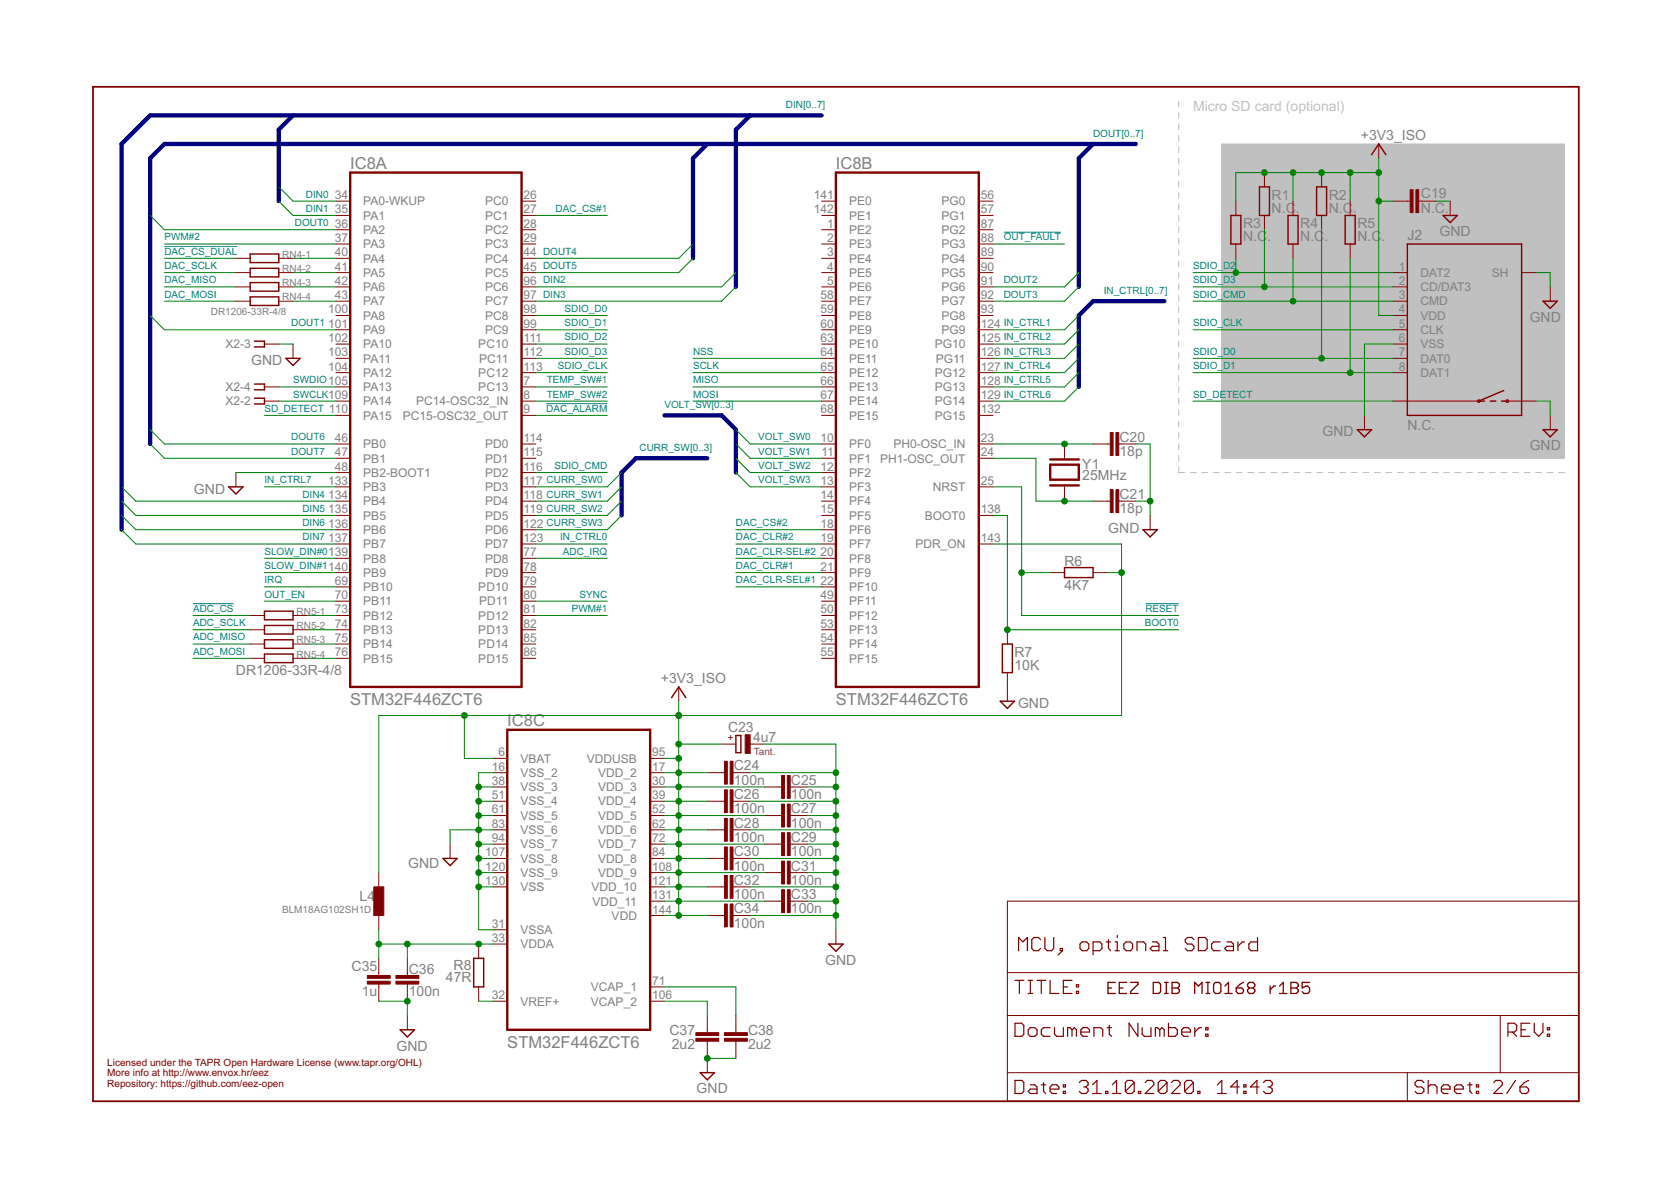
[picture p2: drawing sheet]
<svg xmlns="http://www.w3.org/2000/svg" width="297mm" height="210mm" viewBox="0 0 297 210" stroke-linecap="round" stroke-linejoin="round" font-family="sans-serif">
<g fill="none" stroke="#c0c0c0" stroke-width=".18">
<path d="M209.5 18v1M209.5 20v1M209.5 22v1.1M209.5 24.1v1M209.5 26.1v1M209.5 28.1v1.1M209.5 30.2v1M209.5 32.2v1M209.5 34.2v1M209.5 36.3v1M209.5 38.3v1M209.5 40.3v1"/>
<path d="M209.5 42.4v1M209.5 44.4v1M209.5 46.4v1M209.5 48.4v1.1M209.5 50.5v1M209.5 52.5v1M209.5 54.5v1.1M209.5 56.6v1M209.5 58.6v1M209.5 60.6v1.1M209.5 62.7v1M209.5 64.7v1"/>
<path d="M209.5 66.7v1.1M209.5 68.7v1.1M209.5 70.8v1M209.5 72.8v1.1M209.5 74.8v1.1M209.5 76.9v1M209.5 78.9v1M209.5 83v1h1.1M209.5 80.9v1.1M211.6 84h1M213.6 84h1.1M215.7 84h1"/>
<path d="M217.7 84h1.1M219.8 84h1M221.8 84h1.1M223.9 84h1M225.9 84h1M227.9 84h1.1M230 84h1.1M232.1 84h1M234.1 84h1M236.1 84h1.1M238.2 84h1M240.2 84h1.1"/>
<path d="M242.3 84h1M244.3 84h1.1M246.4 84h1M248.4 84h1.1M250.5 84h1M252.5 84h1.1M254.6 84h1M256.6 84h1M258.6 84h1.1M260.7 84h1M262.7 84h1.1M264.8 84h1"/>
<path d="M266.8 84h1.1M268.9 84h1M270.9 84h1.1M273 84h1M275 84h1.1M277.1 84h1"/>
</g>
<path d="M217.1 25.6h61v55.9h-61z" fill="#c0c0c0" stroke="#c0c0c0" stroke-width=".18"/>
<g fill="none" stroke="#800000" stroke-width=".21">
<path d="M180.4 174.2h1.6M181.1 169v-2.4l.7 .8 .8-.8v2.4M181.2 174.2v2.4M182.8 174.2h.8M182.8 176.6h.8M183.2 174.2v2.4M184.3 174.2h1.6M185 167l-.4-.4h-.8l-.4 .4v1.6l.4 .4h.8l.4-.4M185.1 174.2v2.4M185.7 166.6v2l.4 .4h.8l.4-.4v-2M186.7 174.2v2.4h1.5M188.5 168.6h.4v.4h-.4z"/>
<path d="M188.9 169l-.8 .7M189 175.4h.8M190.6 174.2h-1.6v2.4h1.6M191.3 176.2h.4v.4h-.4zM191.3 175h.4v.4h-.4zM192 167.8l.4-.4h.7l.4 .4v.8l-.4 .4h-.7l-.4-.4zM194.3 169h1.2l.4-.4v-.8l-.4-.4h-1.2v2.3M196.7 167.4h.7M197 167v1.6l.4 .4M198.2 169h.8M198.2 167.4h.4v1.6M198.6 166.2v.4"/>
<path d="M199.8 167.8l.4-.4h.7l.4 .4v.8l-.4 .4h-.7l-.4-.4zM202.1 169v-1.6h1.2l.4 .4v1.2M204.9 167.4h.7l.4 .4v1.2h-1.1l-.5-.4 .5-.4h1.1M206.8 166.6h.4v2.4M206.8 169h.8M212.2 167l-.3-.4h-.8l-.4 .4v.4l.4 .4h.8l.3 .4v.4l-.3 .4h-.8l-.4-.4M213 166.6h1.2l.4 .4v1.6l-.4 .4h-1.2zM216.9 167.4h-1.1l-.4 .4v.8l.4 .4h1.1M218.1 167.4h.8l.4 .4v1.2h-1.2l-.4-.4 .4-.4h1.2M220 167.4v1.6M221.2 167.4h-.4l-.8 .8M223.5 166.6v2.4h-1.1l-.4-.4v-.8l.4-.4h1.1"/>
<path d="M180.4 181.9h1.2l.4 .3v1.6l-.4 .4h-1.2zM180.4 192h1.2l.4 .4v1.6l-.4 .4h-1.2zM182.8 183l.4-.4h.7l.4 .4v.8l-.4 .4h-.7l-.4-.4zM183.2 192.8h.7l.4 .4v1.2h-1.1l-.4-.4 .4-.4h1.1M185.1 192.8h.8M185.5 192.4v1.6l.4 .4M186.7 193.6h1.5v-.4l-.4-.4h-.8l-.3 .4v.8l.3 .4h.8M186.7 182.6h-1.2l-.4 .4v.8l.4 .4h1.2M187.5 182.6v1.2l.3 .4h1.2v-1.6M189 194h.4v.4h-.4zM189 192.8h.4v.4h-.4zM190.6 183l-.4-.4h-.4v1.6"/>
<path d="M190.6 183l.4-.4 .3 .4v1.2M190.6 183v1.2M191.9 192.4l.4-.4h.7l.4 .4v.4l-.4 .4M192.1 183.4h1.6v-.4l-.4-.4h-.8l-.4 .4v.8l.4 .4h.8M192.6 193.2h.4M193 193.2l.4 .4v.4l-.4 .4h-.7l-.4-.4M194.2 194.4h1.5M194.2 192.8l.8-.8v2.4M194.5 184.2v-1.6h1.1l.4 .4v1.2M196.5 194h.4v.4h-.4zM196.8 182.6h.8M197.2 182.2v1.6l.4 .4"/>
<path d="M197.7 194.4h1.6M197.7 192.8l.8-.8v2.4M201.6 192.4v1.6l-.4 .4h-.8l-.4-.4M201.6 192.4l-.4-.4h-.8l-.4 .4v1.6M201.6 192.4l-1.6 1.6M202.3 181.9v2.3l-1.6-2.3v2.3M202.4 194h.4v.4h-.4zM203 182.6v1.2l.4 .4h1.2v-1.6M203.6 192.4l.3-.4h.8l.4 .4v.4l-1.5 1.6h1.5M206.2 183l-.4-.4h-.4v1.6M206.2 183v1.2M206.2 183l.3-.4 .4 .4v1.2"/>
<path d="M207.5 192.4v1.6l-.4 .4h-.8l-.4-.4M207.5 192.4l-.4-.4h-.8l-.4 .4v1.6M207.5 192.4l-1.6 1.6M207.7 181.9v2.3h1.2l.4-.4v-.8l-.4-.4h-1.2M208.2 192.4l.4-.4h.8l.4 .4v.4l-1.6 1.6h1.6M210.1 183.4h1.5v-.4l-.4-.4h-.8l-.3 .4v.8l.3 .4h.8M212.1 192.4v1.6l-.4 .4h-.7l-.4-.4M212.1 192.4l-.4-.4h-.7l-.4 .4v1.6M212.1 192.4l-1.5 1.6M212.4 182.6v1.6M212.9 194h.4v.4h-.4zM213.6 182.6h-.4l-.8 .8"/>
<path d="M214.3 183.8h.4v.4h-.4zM214.3 182.6h.4v.4h-.4zM216.4 194.4h1.6M216.4 192.8l.8-.8v2.4M220.3 193.2h-1.5l1.1-1.2v2.4M221.1 194h.4v.4h-.4zM221.1 192.8h.4v.4h-.4zM223.8 193.2h-1.5l1.1-1.2v2.4M224.6 192.4l.4-.4h.8l.4 .4v.4l-.4 .4M225.4 193.2h.4M225.8 193.2l.4 .4v.4l-.4 .4h-.8l-.4-.4M253.1 192.4l-.4-.4h-.8l-.4 .4v.4l.4 .4h.8l.4 .4v.4l-.4 .4h-.8l-.4-.4"/>
<path d="M253.9 193.2l.4-.4h.8l.3 .4v1.2M253.9 192v2.4M256.2 193.6h1.6v-.4l-.4-.4h-.8l-.4 .4v.8l.4 .4h.8M258.6 193.6h1.5v-.4l-.4-.4h-.7l-.4 .4v.8l.4 .4h.7M260.9 192.8h.8M261.3 192.4v1.6l.4 .4M262.4 194h.4v.4h-.4zM262.4 192.8h.4v.4h-.4zM265.5 192.4l.4-.4h.8l.4 .4v.4l-1.6 1.6h1.6M268.1 183.4h1.1l.4-.4v-.8l-.4-.3h-1.1v2.3M268.8 183.4l.8 .8M269.4 192l-1.6 2.4"/>
<path d="M270.2 193.2h1.2l.3 .4v.4l-.3 .4h-.8l-.4-.4zM270.4 183h.8M271.7 192l-.7 .4-.8 .8M271.9 181.9h-1.5v2.3h1.5M272.7 181.9v1.5l.8 .8 .8-.8v-1.5M275.1 183.8h.4v.4h-.4zM275.1 182.6h.4v.4h-.4z"/>
</g>
<path d="M16.5 15.4h264.1v180.3h-264.1z" fill="none" stroke="#800000" stroke-width=".32"/>
<g fill="none" stroke="#800000" stroke-width=".18">
<path d="M59.7 35.8h2.6M59.7 38.3h2.6M92.7 35.8h2.5M92.7 38.3h2.5M146 35.8h2.6M146 38.3h2.6M174 35.8h2.5M174 38.3h2.5M219.7 35.8v2.5M224.8 30.7v2.5M224.8 38.3v2.5M229.8 35.8v2.5"/>
<path d="M234.9 30.7v2.5M234.9 38.3v2.5M240 35.8v2.5M245.1 25.6v2.5M247.6 35.8h3.1M252.2 35.8h3M257.8 35.8v2.5M41.9 45.9h2.6M41.9 48.5h2.6M41.9 51h2.6M41.9 53.5h2.6M49.6 45.9h2.5"/>
<path d="M49.6 48.5h2.5M49.6 51h2.5M49.6 53.5h2.5M59.7 40.8h2.6M59.7 43.4h2.6M59.7 45.9h2.6M59.7 48.5h2.6M59.7 51h2.6M59.7 53.5h2.6M59.7 56.1h2.6M59.7 58.6h2.6M92.7 40.8h2.5"/>
<path d="M92.7 43.4h2.5M92.7 45.9h2.5M92.7 48.5h2.5M92.7 51h2.5M92.7 53.5h2.5M92.7 56.1h2.5M92.7 58.6h2.5M146 40.8h2.6M146 43.4h2.6M146 45.9h2.6M146 48.5h2.6M146 51h2.6"/>
<path d="M146 53.5h2.6M146 56.1h2.6M146 58.6h2.6M174 40.8h2.5M174 43.4h2.5M174 45.9h2.5M174 48.5h2.5M174 51h2.5M174 53.5h2.5M174 56.1h2.5M174 58.6h2.5M219.7 43.4v2.5"/>
<path d="M229.8 43.4v2.5M240 43.4v2.5M247.6 48.5h2.6M247.6 51h2.6M247.6 53.5h2.6M247.6 56.1h2.6M247.6 58.6h2.6M270.5 48.5h2.5M275.6 51v2.5M47 61.2h2.6M47 68.8h2.6M47 71.3h2.6"/>
<path d="M52.1 61.2v2.5M59.7 61.2h2.6M59.7 63.7h2.6M59.7 66.2h2.6M59.7 68.8h2.6M59.7 71.3h2.6M59.7 73.8h2.6M59.7 78.9h2.6M92.7 61.2h2.5M92.7 63.7h2.5M92.7 66.2h2.5M92.7 68.8h2.5"/>
<path d="M92.7 71.3h2.5M92.7 73.8h2.5M92.7 78.9h2.5M146 61.2h2.6M146 63.7h2.6M146 66.2h2.6M146 68.8h2.6M146 71.3h2.6M146 73.8h2.6M146 78.9h2.6M174 61.2h2.5M174 63.7h2.5"/>
<path d="M174 66.2h2.5M174 68.8h2.5M174 71.3h2.5M174 73.8h2.5M174 78.9h2.5M189.2 78.9v2.5M194.3 78.9h3.1M198.9 78.9h3M242.5 73.8v2.6M247.6 61.2h2.6M247.6 63.7h2.6M247.6 66.2h2.6"/>
<path d="M247.6 71.3h15.3M267.9 71.3h5.1M275.6 73.8v2.6M41.9 84v2.5M59.7 81.4h2.6M59.7 84h2.6M59.7 86.5h2.6M59.7 89.1h2.6M59.7 91.6h2.6M59.7 94.1h2.6M59.7 96.7h2.6M59.7 99.2h2.6"/>
<path d="M92.7 81.4h2.5M92.7 84h2.5M92.7 86.5h2.5M92.7 89.1h2.5M92.7 91.6h2.5M92.7 94.1h2.5M92.7 96.7h2.5M92.7 99.2h2.5M146 81.4h2.6M146 84h2.6M146 86.5h2.6M146 89.1h2.6"/>
<path d="M146 91.6h2.6M146 94.1h2.6M146 96.7h2.6M146 99.2h2.6M174 81.4h2.5M174 86.5h2.5M174 91.6h2.5M174 96.7h2.5M189.2 86.5v2.6M194.3 89.1h3.1M198.9 89.1h3M204.4 91.6v2.5"/>
<path d="M44.5 109.4h2.5M44.5 111.9h2.5M44.5 114.5h2.5M44.5 117h2.5M52.1 109.4h2.5M52.1 111.9h2.5M52.1 114.5h2.5M52.1 117h2.5M59.7 101.8h2.6M59.7 104.3h2.6M59.7 106.8h2.6M59.7 109.4h2.6"/>
<path d="M59.7 111.9h2.6M59.7 114.5h2.6M59.7 117h2.6M92.7 101.8h2.5M92.7 104.3h2.5M92.7 106.8h2.5M92.7 109.4h2.5M92.7 111.9h2.5M92.7 114.5h2.5M92.7 117h2.5M146 101.8h2.6M146 104.3h2.6"/>
<path d="M146 106.8h2.6M146 109.4h2.6M146 111.9h2.6M146 114.5h2.6M146 117h2.6M179.1 111.9v2.6M179.1 119.5v5.1M186.7 101.8h2.5M194.3 101.8h2.5M87.6 137.3h2.6M87.6 139.9h2.6M87.6 134.8h2.6"/>
<path d="M115.6 137.3h2.5M115.6 139.9h2.5M115.6 134.8h2.5M120.6 122.1v2.5M125.7 137.3h3.1M128.3 132.2h2.5M130.3 137.3h3M133.3 132.2h2.6M135.9 139.9h3M140.5 139.9h3M67.3 155.1v2.5M80 150v2.6"/>
<path d="M87.6 142.4h2.6M87.6 144.9h2.6M87.6 147.5h2.6M87.6 150h2.6M87.6 152.6h2.6M87.6 155.1h2.6M87.6 157.6h2.6M115.6 142.4h2.5M115.6 144.9h2.5M115.6 147.5h2.5M115.6 150h2.5M115.6 152.6h2.5"/>
<path d="M115.6 155.1h2.5M115.6 157.6h2.5M125.7 142.4h3.1M125.7 147.5h3.1M125.7 152.6h3.1M125.7 157.6h3.1M130.3 142.4h3M130.3 147.5h3M130.3 152.6h3M130.3 157.6h3M135.9 144.9h3M135.9 150h3"/>
<path d="M135.9 155.1h3M140.5 144.9h3M140.5 150h3M140.5 155.1h3M67.3 162.7v2.5M67.3 170.3v3.1M67.3 174.9v3M72.4 170.3v3.1M72.4 174.9v3M85.1 167.8v2.5M85.1 175.4v2.5M87.6 165.2h2.6"/>
<path d="M87.6 177.9h2.6M87.6 167.8h2.6M115.6 160.2h2.5M115.6 177.9h2.5M115.6 162.7h2.5M115.6 175.4h2.5M125.7 162.7h3.1M130.3 162.7h3M135.9 160.2h3M140.5 160.2h3M148.6 165.2v2.6M179.1 160.2h101.5v35.5h-101.5z"/>
<path d="M179.1 172.9h101.5M72.4 180.5v2.5M125.7 180.5v3M125.7 185.1v5.5M130.8 180.5v3M130.8 185.1v3M179.1 180.5h101.5M179.1 190.6h101.5M250.2 190.6v5.1M266.7 180.5v10.1"/>
<circle cx="262.9" cy="71.3" r=".25"/>
<circle cx="267.9" cy="71.3" r=".25"/>
</g>
<g fill="none" stroke="#800000" stroke-width=".23">
<path d="M197 175.6h.6M198.3 174.6h-1.3v2h1.3M199 175.6h.6M200.3 174.6h-1.3v2h1.3M201 174.6h1.3v.3l-1.3 1.3v.4h1.3M205 174.6h1l.3 .3v1.3l-.3 .4h-1zM207 174.6h.7M207 176.6h.7M207.3 174.6v2M208.3 174.6h1l.4 .3v.4l-.4 .3 .4 .3v.3l-.4 .4h-1zM208.3 175.6h1M212.4 176.6v-2l.6 .7 .7-.7v2"/>
<path d="M214.4 174.6h.6M214.4 176.6h.6M214.7 174.6v2M216 174.6h.7l.3 .3v1.3l-.3 .4h-.7l-.3-.4v-1.3zM217.7 176.6h1.3M217.7 175.3l.7-.7v2M219.8 175.6h.9l.3 .3v.3l-.3 .4h-.6l-.3-.4zM221 174.6l-.6 .3-.6 .7M222.1 175.6l-.3-.3v-.4l.3-.3h.6l.4 .3v.4l-.4 .3M222.1 175.6l-.3 .3v.3l.3 .4h.6l.4-.4v-.3l-.4-.3M222.1 175.6h.6M225.8 175.3v1.3"/>
<path d="M226.8 175.3h-.4l-.6 .6M227.5 176.6h1.3M227.5 175.3l.6-.7v2M229.5 174.6h.9l.4 .3v.4l-.4 .3 .4 .3v.3l-.4 .4h-.9zM229.5 175.6h.9M232.8 174.6h-1.3v1l.6-.3h.4l.3 .3v.6l-.3 .4h-.7l-.3-.4"/>
</g>
<g fill="none" stroke="#800000" stroke-width=".25">
<path d="M218.8 38.3h1.8v5.1h-1.8zM223.9 33.2h1.8v5.1h-1.8zM229 38.3h1.7v5.1h-1.7zM234 33.2h1.8v5.1h-1.8zM239.1 38.3h1.8v5.1h-1.8zM243.8 27.5l1.3-1.9 1.3 1.9M256.5 38.3h2.6l-1.3 1.3zM44.5 47.7h5.1v1.5h-5.1zM44.5 45.1h5.1v1.6h-5.1zM44.5 50.2h5.1v1.6h-5.1zM44.5 52.8h5.1v1.5h-5.1zM250.2 43.4h20.3v30.4h-20.3z"/>
<path d="M274.3 53.5h2.5l-1.2 1.3zM45.2 70.8h1.8v1h-1.8M45.2 60.6h1.8v1.1h-1.8M45.2 68.3h1.8v1h-1.8M50.8 63.7h2.6l-1.3 1.3zM241.3 76.4h2.5l-1.3 1.2zM264.9 71.3h1M266.9 71.3h1M267.3 69.4l-4.4 1.9h1M274.3 76.4h2.5l-1.2 1.2zM40.7 86.5h2.5l-1.3 1.3zM203.2 94.1h2.5l-1.3 1.3z"/>
<path d="M47 108.6h5.1v1.6h-5.1zM47 111.2h5.1v1.5h-5.1zM47 113.7h5.1v1.5h-5.1zM47 116.2h5.1v1.6h-5.1zM178.2 114.5h1.8v5h-1.8zM189.2 100.9h5.1v1.8h-5.1zM119.4 124l1.2-1.9 1.3 1.9M130.8 130.7h.9v3.1h-.9zM177.8 124.6h2.5l-1.2 1.3zM78.7 152.6h2.6l-1.3 1.2zM84.2 170.3h1.8v5.1h-1.8zM147.3 167.8h2.6l-1.3 1.3z"/>
<path d="M71.1 183h2.6l-1.3 1.3zM124.5 190.6h2.5l-1.3 1.3z"/>
</g>
<path d="M62.3 30.7h30.4v91.4h-30.4zM148.6 30.7h25.4v91.4h-25.4zM186.7 82.6h5.1v2.7h-5.1zM186.7 81.7h5.1M186.7 86.3h5.1M90.2 129.7h25.4v53.3h-25.4z" fill="none" stroke="#800000" stroke-width=".42"/>
<g fill="#800000" stroke="#800000" stroke-width=".18">
<path d="M197.4 76.9h.5v4h-.5z"/>
<path d="M198.4 76.9h.5v4h-.5z"/>
<path d="M197.4 87h.5v4.1h-.5z"/>
<path d="M198.4 87h.5v4.1h-.5z"/>
<path d="M70.4 174.4h4v.5h-4z"/>
<path d="M70.4 173.4h4v.5h-4z"/>
<path d="M129.8 135.3h.5v4.1h-.5z"/>
<path d="M128.8 135.3h.5v4.1h-.5z"/>
<path d="M140 137.8h.5v4.1h-.5z"/>
<path d="M138.9 137.8h.5v4.1h-.5z"/>
<path d="M129.8 140.4h.5v4h-.5z"/>
<path d="M128.8 140.4h.5v4h-.5z"/>
<path d="M140 142.9h.5v4.1h-.5z"/>
<path d="M138.9 142.9h.5v4.1h-.5z"/>
<path d="M129.8 145.5h.5v4h-.5z"/>
<path d="M128.8 145.5h.5v4h-.5z"/>
<path d="M140 148h.5v4.1h-.5z"/>
<path d="M138.9 148h.5v4.1h-.5z"/>
<path d="M129.8 150.5h.5v4.1h-.5z"/>
<path d="M128.8 150.5h.5v4.1h-.5z"/>
<path d="M140 153.1h.5v4h-.5z"/>
<path d="M138.9 153.1h.5v4h-.5z"/>
<path d="M129.8 155.6h.5v4.1h-.5z"/>
<path d="M128.8 155.6h.5v4.1h-.5z"/>
<path d="M140 158.1h.5v4.1h-.5z"/>
<path d="M138.9 158.1h.5v4.1h-.5z"/>
<path d="M129.8 160.7h.5v4h-.5z"/>
<path d="M128.8 160.7h.5v4h-.5z"/>
<path d="M66.4 157.6h1.8v5.1h-1.8z"/>
<path d="M123.7 183.5h4.1v.5h-4.1z"/>
<path d="M123.7 184.6h4.1v.5h-4.1z"/>
<path d="M128.8 183.5h4v.5h-4z"/>
<path d="M128.8 184.6h4v.5h-4z"/>
<path d="M65.3 174.4h4.1v.5h-4.1z"/>
<path d="M65.3 173.4h4.1v.5h-4.1z"/>
<path d="M132.5 130.6h.8v3.3h-.8z"/>
<path d="M251.7 33.7h.5v4.1h-.5z"/>
<path d="M250.7 33.7h.5v4.1h-.5z"/>
</g>
<path d="M52.1 20.5l-2.5 2.6v12.7M125.7 25.6l-2.5 2.5v17.8M133.3 20.5l-2.5 2.6v27.9M146 20.5h-119.3l-5.1 5.1v68.5M194.3 25.6l-2.5 2.5v22.9M201.9 25.6h-172.7l-2.5 2.5v50.8M207 53.5h-12.7l-2.5 2.6v12.7M118.1 73.8h10.2l2.5 2.6v7.6M125.7 81.4h-12.7l-2.5 2.6v7.6" fill="none" stroke="#000080" stroke-width=".76"/>
<g fill="none" stroke="#008000" stroke-width=".18">
<path d="M26.7 38.3l2.5 2.5h30.5M49.6 33.2l2.5 2.6h7.6M49.6 35.8l2.5 2.5h7.6M95.2 38.3h12.7M229.8 30.7v5.1M240 30.7v5.1M245.1 35.8h2.5M245.1 28.1v28h2.5M245.1 30.7h-25.4v5.1M255.2 35.8h2.6M26.7 56.1l2.5 2.5h30.5M29.2 48.5h12.7"/>
<path d="M29.2 51h12.7M29.2 53.5h12.7M29.2 45.9h12.7M29.2 43.4h30.5M52.1 48.5h7.6M52.1 51h7.6M52.1 53.5h7.6M52.1 45.9h7.6M95.2 56.1h12.7M95.2 58.6h12.7M123.2 45.9l-2.6 2.6h-25.4M123.2 43.4l-2.6 2.5h-25.4"/>
<path d="M130.8 48.5l-2.5 2.5h-33.1M130.8 51l-2.5 2.5h-33.1M176.5 43.4h12.7M191.8 58.6l-2.6 2.6h-12.7M191.8 56.1l-2.6 2.5h-12.7M191.8 48.5l-2.6 2.5h-12.7M191.8 51l-2.6 2.5h-12.7M212.1 48.5h35.5M212.1 58.6h35.5M212.1 51h35.5M212.1 53.5h35.5M219.7 45.9v2.6"/>
<path d="M224.8 40.8v10.2M229.8 45.9v7.6M234.9 40.8v22.9M240 45.9v20.3M273 48.5h2.6v2.5M26.7 76.4l2.5 2.5h30.5M26.7 78.9l2.5 2.5h30.5M47 73.8h12.7M49.6 61.2h2.5M49.6 71.3h10.1M49.6 68.8h10.1M95.2 61.2h12.7"/>
<path d="M95.2 71.3h12.7M95.2 68.8h12.7M95.2 66.2h12.7M95.2 63.7h12.7M95.2 73.8h12.7M123.2 71.3h22.8M123.2 68.8h22.8M123.2 66.2h22.8M123.2 63.7h22.8M130.8 76.4l2.5 2.5h12.7M130.8 78.9l2.5 2.5h12.7M176.5 78.9h17.8"/>
<path d="M191.8 68.8l-2.6 2.5h-12.7M191.8 66.2l-2.6 2.6h-12.7M191.8 63.7l-2.6 2.5h-12.7M191.8 61.2l-2.6 2.5h-12.7M201.9 78.9h2.5v12.7M212.1 71.3h35.5M212.1 66.2h35.5M212.1 63.7h35.5M247.6 61.2h-5.1v12.6M273 71.3h2.6v2.5M21.6 86.5l2.6 2.6h35.5M21.6 89.1l2.6 2.5h35.5"/>
<path d="M21.6 94.1l2.6 2.6h35.5M21.6 91.6l2.6 2.5h35.5M41.9 84h17.8M47 86.5h12.7M47 99.2h12.7M95.2 84h12.7M95.2 96.7h12.7M95.2 99.2h12.7M110.5 86.5l-2.6 2.6h-12.7M110.5 84l-2.6 2.5h-12.7M110.5 89.1l-2.6 2.5h-12.7M110.5 91.6l-2.6 2.5h-12.7"/>
<path d="M130.8 81.4l2.5 2.6h12.7M130.8 84l2.5 2.5h12.7M130.8 96.7h15.2M130.8 94.1h15.2M130.8 99.2h15.2M176.5 81.4h7.6v7.7h10.2M176.5 86.5h5.1v22.9h27.9M176.5 91.6h2.6v20.3h30.4M176.5 96.7h22.9v30.5h-132.1v27.9M201.9 89.1h2.5M34.3 109.4h10.2M34.3 111.9h10.2"/>
<path d="M34.3 114.5h10.2M34.3 117h10.2M47 101.8h12.7M47 104.3h12.7M47 106.8h12.7M54.6 109.4h5.1M54.6 111.9h5.1M54.6 114.5h5.1M54.6 117h5.1M95.2 109.4h12.7M95.2 106.8h12.7M130.8 101.8h15.2"/>
<path d="M130.8 104.3h15.2M181.6 101.8h5.1M196.8 101.8h2.6M82.5 127.2v7.6h5.1M85.1 139.9h2.5M87.6 137.3h-2.5v27.9h2.5M118.1 137.3h7.6M118.1 139.9h17.8M118.1 134.8h2.5M120.6 132.2h7.7M120.6 124.6v38.1M133.3 137.3h15.3"/>
<path d="M135.9 132.2h12.7v33M143.5 139.9h5.1M85.1 144.9h2.5M85.1 150h2.5M85.1 155.1h2.5M85.1 142.4h2.5M85.1 152.6h2.5M85.1 157.6h2.5M87.6 147.5h-7.6v2.5M118.1 144.9h17.8M118.1 150h17.8M118.1 155.1h17.8"/>
<path d="M118.1 142.4h7.6M118.1 147.5h7.6M118.1 152.6h7.6M118.1 157.6h7.6M133.3 142.4h15.3M133.3 147.5h15.3M133.3 152.6h15.3M133.3 157.6h15.3M143.5 144.9h5.1M143.5 150h5.1M143.5 155.1h5.1M67.3 177.9h5.1v2.6"/>
<path d="M67.3 165.2v5.1M67.3 167.8h20.3M72.4 167.8v2.5M85.1 177.9h2.5M118.1 160.2h17.8M118.1 162.7h7.6M118.1 177.9h7.6v2.6M118.1 175.4h12.7v5.1M133.3 162.7h15.3M143.5 160.2h5.1M125.7 188.1h5.1"/>
</g>
<g fill="#008000" stroke="#008000" stroke-width=".18">
<circle cx="204.4" cy="89.1" r=".51"/>
<circle cx="148.6" cy="139.9" r=".51"/>
<circle cx="148.6" cy="144.9" r=".51"/>
<circle cx="148.6" cy="150" r=".51"/>
<circle cx="148.6" cy="155.1" r=".51"/>
<circle cx="148.6" cy="160.2" r=".51"/>
<circle cx="148.6" cy="142.4" r=".51"/>
<circle cx="148.6" cy="147.5" r=".51"/>
<circle cx="148.6" cy="152.6" r=".51"/>
<circle cx="148.6" cy="157.6" r=".51"/>
<circle cx="148.6" cy="162.7" r=".51"/>
<circle cx="148.6" cy="137.3" r=".51"/>
<circle cx="85.1" cy="139.9" r=".51"/>
<circle cx="85.1" cy="142.4" r=".51"/>
<circle cx="85.1" cy="144.9" r=".51"/>
<circle cx="85.1" cy="147.5" r=".51"/>
<circle cx="85.1" cy="150" r=".51"/>
<circle cx="85.1" cy="152.6" r=".51"/>
<circle cx="85.1" cy="155.1" r=".51"/>
<circle cx="85.1" cy="157.6" r=".51"/>
<circle cx="125.7" cy="188.1" r=".51"/>
<circle cx="72.4" cy="177.9" r=".51"/>
<circle cx="189.2" cy="78.9" r=".51"/>
<circle cx="189.2" cy="89.1" r=".51"/>
<circle cx="181.6" cy="101.8" r=".51"/>
<circle cx="179.1" cy="111.9" r=".51"/>
<circle cx="229.8" cy="30.7" r=".51"/>
<circle cx="245.1" cy="35.8" r=".51"/>
<circle cx="245.1" cy="30.7" r=".51"/>
<circle cx="234.9" cy="30.7" r=".51"/>
<circle cx="240" cy="30.7" r=".51"/>
<circle cx="224.8" cy="30.7" r=".51"/>
<circle cx="120.6" cy="162.7" r=".51"/>
<circle cx="120.6" cy="160.2" r=".51"/>
<circle cx="120.6" cy="157.6" r=".51"/>
<circle cx="120.6" cy="155.1" r=".51"/>
<circle cx="120.6" cy="152.6" r=".51"/>
<circle cx="120.6" cy="150" r=".51"/>
<circle cx="120.6" cy="147.5" r=".51"/>
<circle cx="120.6" cy="144.9" r=".51"/>
<circle cx="120.6" cy="142.4" r=".51"/>
<circle cx="120.6" cy="139.9" r=".51"/>
<circle cx="120.6" cy="137.3" r=".51"/>
<circle cx="120.6" cy="134.8" r=".51"/>
<circle cx="120.6" cy="132.2" r=".51"/>
<circle cx="120.6" cy="127.2" r=".51"/>
<circle cx="82.5" cy="127.2" r=".51"/>
<circle cx="199.4" cy="101.8" r=".51"/>
<circle cx="67.3" cy="167.8" r=".51"/>
<circle cx="85.1" cy="167.8" r=".51"/>
<circle cx="72.4" cy="167.8" r=".51"/>
<circle cx="234.9" cy="63.7" r=".51"/>
<circle cx="240" cy="66.2" r=".51"/>
<circle cx="219.7" cy="48.5" r=".51"/>
<circle cx="224.8" cy="51" r=".51"/>
<circle cx="229.8" cy="53.5" r=".51"/>
</g>
<path d="M29.2 43.8h13M178.4 41.3h10.2M97.1 71.7h10.8M34.3 107.3h7.2M203.6 107.3h5.9" fill="none" stroke="#008080" stroke-width=".18"/>
<g font-size="2.9" fill="#808080">
<text x="62.2" y="30">IC8A</text>
<text x="148.6" y="30">IC8B</text>
<text x="62.2" y="125.3">STM32F446ZCT6</text>
<text x="148.6" y="125.3">STM32F446ZCT6</text>
<text x="90.2" y="129.1">IC8C</text>
<text x="90.2" y="186.2">STM32F446ZCT6</text>
</g>
<text font-size="2.5" fill="#c0c0c0" x="212.1" y="19.8">Micro SD card (optional)</text>
<g font-size="2.5" fill="#808080">
<text x="241.9" y="24.8">+3V3_ISO</text>
<text x="226" y="35.5">R1</text>
<text x="236.2" y="35.5">R2</text>
<text x="252.6" y="35.3">C19</text>
<text x="221" y="40.6">R3</text>
<text x="226" y="37.8">N.C</text>
<text x="230.3" y="37.8">.</text>
<text x="231.1" y="40.6">R4</text>
<text x="236.2" y="37.8">N.C</text>
<text x="240.5" y="37.8">.</text>
<text x="241.3" y="40.6">R5</text>
<text x="252.6" y="37.8">N.C.</text>
<text x="255.9" y="42">GND</text>
<text x="221" y="42.9">N.C</text>
<text x="225.3" y="42.9">.</text>
<text x="231.1" y="42.9">N.C</text>
<text x="235.4" y="42.9">.</text>
<text x="241.3" y="42.9">N.C</text>
<text x="245.6" y="42.9">.</text>
<text x="250.2" y="42.7">J2</text>
<text x="271.9" y="57.2">GND</text>
<text x="44.6" y="65">GND</text>
<text x="235.1" y="77.5">GND</text>
<text x="250.2" y="76.4">N.C.</text>
<text x="192.4" y="83.4">Y1</text>
<text x="199" y="81.1">18p</text>
<text x="199" y="78.5">C20</text>
<text x="271.9" y="80.1">GND</text>
<text x="34.5" y="87.8">GND</text>
<text x="192.4" y="85.3">25MHz</text>
<text x="199" y="88.7">C21</text>
<text x="197" y="94.8">GND</text>
<text x="199" y="91.2">18p</text>
<text x="189.2" y="100.6">R6</text>
<text x="189.2" y="104.8">4K7</text>
<text x="180.3" y="119">10K</text>
<text x="180.3" y="116.8">R7</text>
<text x="41.9" y="120.1">DR1206-33R-4/8</text>
<text x="117.5" y="121.3">+3V3_ISO</text>
<text x="181" y="125.8">GND</text>
<text x="129.4" y="130.1">C23</text>
<text x="133.9" y="132">4u7</text>
<text x="130.4" y="136.9">C24</text>
<text x="130.4" y="139.5">100n</text>
<text x="130.4" y="142">C26</text>
<text x="140.6" y="142">100n</text>
<text x="140.6" y="139.5">C25</text>
<text x="130.4" y="144.6">100n</text>
<text x="130.4" y="149.6">100n</text>
<text x="130.4" y="147.1">C28</text>
<text x="140.6" y="147.1">100n</text>
<text x="140.6" y="144.6">C27</text>
<text x="140.6" y="149.6">C29</text>
<text x="72.6" y="154.3">GND</text>
<text x="130.4" y="154.7">100n</text>
<text x="130.4" y="152.2">C30</text>
<text x="140.6" y="152.2">100n</text>
<text x="140.6" y="154.7">C31</text>
<text x="63.9" y="160.2">L4</text>
<text x="130.4" y="159.8">100n</text>
<text x="130.4" y="157.3">C32</text>
<text x="140.6" y="157.3">100n</text>
<text x="140.6" y="159.8">C33</text>
<text x="130.4" y="164.9">100n</text>
<text x="130.4" y="162.3">C34</text>
<text x="140.6" y="162.3">100n</text>
<text x="62.5" y="172.5">C35</text>
<text x="72.7" y="173.1">C36</text>
<text x="80.6" y="172.3">R8</text>
<text x="146.7" y="171.5">GND</text>
<text x="64.3" y="176.9">1u</text>
<text x="72.7" y="176.9">100n</text>
<text x="79.3" y="174.5">47R</text>
<text x="119" y="183.9">C37</text>
<text x="133" y="183.9">C38</text>
<text x="70.5" y="186.7">GND</text>
<text x="119.4" y="186.5">2u2</text>
<text x="133" y="186.5">2u2</text>
<text x="123.8" y="194.3">GND</text>
</g>
<g font-size="2.1" fill="#808080">
<text x="59.5" y="35.4">34</text>
<text x="93.1" y="35.4">26</text>
<text x="144.7" y="35.4">141</text>
<text x="174.3" y="35.4">56</text>
<text x="59.5" y="37.9">35</text>
<text x="59.5" y="40.5">36</text>
<text x="64.6" y="36.5">PA0-WKUP</text>
<text x="64.6" y="39">PA1</text>
<text x="64.6" y="41.6">PA2</text>
<text x="86.2" y="36.5">PC0</text>
<text x="86.2" y="39.1">PC1</text>
<text x="86.2" y="41.6">PC2</text>
<text x="93.1" y="37.9">27</text>
<text x="93.1" y="40.5">28</text>
<text x="144.7" y="37.9">142</text>
<text x="147" y="40.5">1</text>
<text x="150.9" y="36.5">PE0</text>
<text x="150.9" y="39">PE1</text>
<text x="150.9" y="41.6">PE2</text>
<text x="167.4" y="36.5">PG0</text>
<text x="167.4" y="39.1">PG1</text>
<text x="167.4" y="41.6">PG2</text>
<text x="174.3" y="37.9">57</text>
<text x="174.3" y="40.5">87</text>
<text x="59.5" y="43">37</text>
<text x="59.5" y="45.6">40</text>
<text x="64.6" y="44.1">PA3</text>
<text x="64.6" y="46.7">PA4</text>
<text x="86.2" y="44.1">PC3</text>
<text x="86.2" y="46.7">PC4</text>
<text x="93.1" y="43">29</text>
<text x="93.1" y="45.6">44</text>
<text x="147" y="43">2</text>
<text x="147" y="45.6">3</text>
<text x="150.9" y="44.1">PE3</text>
<text x="150.9" y="46.7">PE4</text>
<text x="167.4" y="44.1">PG3</text>
<text x="167.4" y="46.7">PG4</text>
<text x="174.3" y="43">88</text>
<text x="174.3" y="45.6">89</text>
<text x="59.5" y="48.1">41</text>
<text x="59.5" y="50.6">42</text>
<text x="59.5" y="53.2">43</text>
<text x="64.6" y="49.2">PA5</text>
<text x="64.6" y="51.7">PA6</text>
<text x="86.2" y="49.2">PC5</text>
<text x="86.2" y="51.7">PC6</text>
<text x="93.1" y="48.1">45</text>
<text x="93.1" y="50.6">96</text>
<text x="93.1" y="53.2">97</text>
<text x="145.9" y="53.2">58</text>
<text x="147" y="48.1">4</text>
<text x="147" y="50.6">5</text>
<text x="150.9" y="49.2">PE5</text>
<text x="150.9" y="51.7">PE6</text>
<text x="167.4" y="49.2">PG5</text>
<text x="167.4" y="51.7">PG6</text>
<text x="174.3" y="48.1">90</text>
<text x="174.3" y="50.6">91</text>
<text x="174.3" y="53.2">92</text>
<text x="248.6" y="48.1">1</text>
<text x="248.6" y="50.6">2</text>
<text x="248.6" y="53.2">3</text>
<text x="252.5" y="49.2">DAT2</text>
<text x="252.5" y="51.7">CD/DAT3</text>
<text x="265.2" y="49.2">SH</text>
<text x="58.3" y="55.7">100</text>
<text x="58.3" y="58.2">101</text>
<text x="64.6" y="54.3">PA7</text>
<text x="64.6" y="56.8">PA8</text>
<text x="64.6" y="59.4">PA9</text>
<text x="86.2" y="54.3">PC7</text>
<text x="86.2" y="56.8">PC8</text>
<text x="86.2" y="59.4">PC9</text>
<text x="93.1" y="55.7">98</text>
<text x="93.1" y="58.2">99</text>
<text x="145.9" y="55.7">59</text>
<text x="145.9" y="58.2">60</text>
<text x="150.9" y="54.3">PE7</text>
<text x="150.9" y="56.8">PE8</text>
<text x="150.9" y="59.4">PE9</text>
<text x="167.4" y="54.3">PG7</text>
<text x="167.4" y="56.8">PG8</text>
<text x="167.4" y="59.4">PG9</text>
<text x="174.3" y="55.7">93</text>
<text x="174.3" y="58.2">124</text>
<text x="248.6" y="55.7">4</text>
<text x="248.6" y="58.2">5</text>
<text x="252.5" y="54.3">CMD</text>
<text x="252.5" y="56.8">VDD</text>
<text x="252.5" y="59.4">CLK</text>
<text x="40.1" y="61.9">X2-3</text>
<text x="58.3" y="60.8">102</text>
<text x="58.3" y="63.3">103</text>
<text x="58.3" y="65.9">104</text>
<text x="64.6" y="61.9">PA10</text>
<text x="64.6" y="64.4">PA11</text>
<text x="85" y="61.9">PC10</text>
<text x="85.2" y="64.4">PC11</text>
<text x="93.1" y="60.8">111</text>
<text x="93.1" y="63.3">112</text>
<text x="93.1" y="65.9">113</text>
<text x="145.9" y="60.8">63</text>
<text x="145.9" y="63.3">64</text>
<text x="145.9" y="65.9">65</text>
<text x="150.9" y="61.9">PE10</text>
<text x="150.9" y="64.4">PE11</text>
<text x="166.2" y="61.9">PG10</text>
<text x="166.3" y="64.4">PG11</text>
<text x="174.3" y="60.8">125</text>
<text x="174.3" y="63.3">126</text>
<text x="174.3" y="65.9">127</text>
<text x="248.6" y="60.8">6</text>
<text x="248.6" y="63.3">7</text>
<text x="248.6" y="65.9">8</text>
<text x="252.5" y="61.9">VSS</text>
<text x="252.5" y="64.4">DAT0</text>
<text x="40.1" y="69.5">X2-4</text>
<text x="58.3" y="68.4">105</text>
<text x="58.3" y="70.9">109</text>
<text x="64.6" y="67">PA12</text>
<text x="64.6" y="69.5">PA13</text>
<text x="85" y="67">PC12</text>
<text x="85" y="69.5">PC13</text>
<text x="93.1" y="68.4">7</text>
<text x="93.1" y="70.9">8</text>
<text x="145.9" y="68.4">66</text>
<text x="145.9" y="70.9">67</text>
<text x="150.9" y="67">PE12</text>
<text x="150.9" y="69.5">PE13</text>
<text x="166.2" y="67">PG12</text>
<text x="166.2" y="69.5">PG13</text>
<text x="174.3" y="68.4">128</text>
<text x="174.3" y="70.9">129</text>
<text x="252.5" y="67">DAT1</text>
<text x="40.1" y="72.1">X2-2</text>
<text x="58.5" y="73.5">110</text>
<text x="64.6" y="72.1">PA14</text>
<text x="64.6" y="74.6">PA15</text>
<text x="71.6" y="74.6">PC15-OSC32_OUT</text>
<text x="74" y="72.1">PC14-OSC32_IN</text>
<text x="93.1" y="73.5">9</text>
<text x="145.9" y="73.5">68</text>
<text x="150.9" y="72.1">PE14</text>
<text x="150.9" y="74.6">PE15</text>
<text x="166.2" y="72.1">PG14</text>
<text x="166.2" y="74.6">PG15</text>
<text x="174.3" y="73.5">132</text>
<text x="59.5" y="78.6">46</text>
<text x="59.5" y="81.1">47</text>
<text x="59.5" y="83.6">48</text>
<text x="64.6" y="79.7">PB0</text>
<text x="64.6" y="82.2">PB1</text>
<text x="86.2" y="79.7">PD0</text>
<text x="86.2" y="82.2">PD1</text>
<text x="93.1" y="78.6">114</text>
<text x="93.1" y="81.1">115</text>
<text x="93.1" y="83.6">116</text>
<text x="145.9" y="78.6">10</text>
<text x="145.9" y="83.6">12</text>
<text x="146" y="81.1">11</text>
<text x="150.9" y="79.7">PF0</text>
<text x="150.9" y="82.2">PF1</text>
<text x="156.4" y="82.2">PH1-OSC_OUT</text>
<text x="158.8" y="79.7">PH0-OSC_IN</text>
<text x="174.3" y="78.6">23</text>
<text x="174.3" y="81.1">24</text>
<text x="58.3" y="86.2">133</text>
<text x="58.3" y="88.7">134</text>
<text x="64.6" y="84.8">PB2-BOOT1</text>
<text x="64.6" y="87.3">PB3</text>
<text x="64.6" y="89.8">PB4</text>
<text x="86.2" y="84.8">PD2</text>
<text x="86.2" y="87.3">PD3</text>
<text x="86.2" y="89.8">PD4</text>
<text x="93.1" y="86.2">117</text>
<text x="93.1" y="88.7">118</text>
<text x="145.9" y="86.2">13</text>
<text x="145.9" y="88.7">14</text>
<text x="150.9" y="84.8">PF2</text>
<text x="150.9" y="87.3">PF3</text>
<text x="150.9" y="89.8">PF4</text>
<text x="165.8" y="87.3">NRST</text>
<text x="174.3" y="86.2">25</text>
<text x="58.3" y="91.3">135</text>
<text x="58.3" y="93.8">136</text>
<text x="64.6" y="92.4">PB5</text>
<text x="64.6" y="94.9">PB6</text>
<text x="86.2" y="92.4">PD5</text>
<text x="86.2" y="94.9">PD6</text>
<text x="93.1" y="91.3">119</text>
<text x="93.1" y="93.8">122</text>
<text x="145.9" y="91.3">15</text>
<text x="145.9" y="93.8">18</text>
<text x="150.9" y="92.4">PF5</text>
<text x="150.9" y="94.9">PF6</text>
<text x="164.4" y="92.4">BOOT0</text>
<text x="174.3" y="91.3">138</text>
<text x="58.3" y="96.3">137</text>
<text x="58.3" y="98.9">139</text>
<text x="58.3" y="101.4">140</text>
<text x="64.6" y="97.5">PB7</text>
<text x="64.6" y="100">PB8</text>
<text x="86.2" y="97.5">PD7</text>
<text x="86.2" y="100">PD8</text>
<text x="93.1" y="96.3">123</text>
<text x="93.1" y="98.9">77</text>
<text x="93.1" y="101.4">78</text>
<text x="145.9" y="96.3">19</text>
<text x="145.9" y="98.9">20</text>
<text x="145.9" y="101.4">21</text>
<text x="150.9" y="97.5">PF7</text>
<text x="150.9" y="100">PF8</text>
<text x="162.7" y="97.5">PDR_ON</text>
<text x="174.3" y="96.3">143</text>
<text x="59.5" y="104">69</text>
<text x="59.5" y="106.5">70</text>
<text x="64.6" y="102.5">PB9</text>
<text x="64.6" y="105.1">PB10</text>
<text x="64.6" y="107.6">PB11</text>
<text x="85" y="105.1">PD10</text>
<text x="85.2" y="107.6">PD11</text>
<text x="86.2" y="102.5">PD9</text>
<text x="93.1" y="104">79</text>
<text x="93.1" y="106.5">80</text>
<text x="145.9" y="104">22</text>
<text x="145.9" y="106.5">49</text>
<text x="150.9" y="102.5">PF9</text>
<text x="150.9" y="105.1">PF10</text>
<text x="150.9" y="107.6">PF11</text>
<text x="59.5" y="109">73</text>
<text x="59.5" y="111.6">74</text>
<text x="64.6" y="110.2">PB12</text>
<text x="64.6" y="112.7">PB13</text>
<text x="85" y="110.2">PD12</text>
<text x="85" y="112.7">PD13</text>
<text x="93.1" y="109">81</text>
<text x="93.1" y="111.6">82</text>
<text x="145.9" y="109">50</text>
<text x="145.9" y="111.6">53</text>
<text x="150.9" y="110.2">PF12</text>
<text x="150.9" y="112.7">PF13</text>
<text x="59.5" y="114.1">75</text>
<text x="59.5" y="116.7">76</text>
<text x="64.6" y="115.2">PB14</text>
<text x="64.6" y="117.8">PB15</text>
<text x="85" y="115.2">PD14</text>
<text x="85" y="117.8">PD15</text>
<text x="93.1" y="114.1">85</text>
<text x="93.1" y="116.7">86</text>
<text x="145.9" y="114.1">54</text>
<text x="145.9" y="116.7">55</text>
<text x="150.9" y="115.2">PF14</text>
<text x="150.9" y="117.8">PF15</text>
<text x="87.5" y="137">16</text>
<text x="88.6" y="134.4">6</text>
<text x="92.5" y="135.5">VBAT</text>
<text x="104.3" y="135.5">VDDUSB</text>
<text x="115.9" y="137">17</text>
<text x="115.9" y="134.4">95</text>
<text x="87.5" y="139.5">38</text>
<text x="87.5" y="142">51</text>
<text x="92.5" y="138.1">VSS_2</text>
<text x="92.5" y="140.6">VSS_3</text>
<text x="92.5" y="143.2">VSS_4</text>
<text x="106.3" y="138.1">VDD_2</text>
<text x="106.3" y="140.6">VDD_3</text>
<text x="106.3" y="143.2">VDD_4</text>
<text x="115.9" y="139.5">30</text>
<text x="115.9" y="142">39</text>
<text x="87.5" y="144.6">61</text>
<text x="87.5" y="147.1">83</text>
<text x="87.5" y="149.7">94</text>
<text x="92.5" y="145.7">VSS_5</text>
<text x="92.5" y="148.2">VSS_6</text>
<text x="106.3" y="145.7">VDD_5</text>
<text x="106.3" y="148.2">VDD_6</text>
<text x="115.9" y="144.6">52</text>
<text x="115.9" y="147.1">62</text>
<text x="115.9" y="149.7">72</text>
<text x="86.3" y="152.2">107</text>
<text x="86.3" y="154.7">120</text>
<text x="92.5" y="150.8">VSS_7</text>
<text x="92.5" y="153.3">VSS_8</text>
<text x="92.5" y="155.9">VSS_9</text>
<text x="106.3" y="150.8">VDD_7</text>
<text x="106.3" y="153.3">VDD_8</text>
<text x="106.3" y="155.9">VDD_9</text>
<text x="115.9" y="152.2">84</text>
<text x="115.9" y="154.7">108</text>
<text x="86.3" y="157.3">130</text>
<text x="92.5" y="158.4">VSS</text>
<text x="105.2" y="158.4">VDD_10</text>
<text x="105.3" y="160.9">VDD_11</text>
<text x="115.9" y="157.3">121</text>
<text x="115.9" y="159.8">131</text>
<text x="87.5" y="164.9">31</text>
<text x="87.5" y="167.4">33</text>
<text x="92.5" y="166">VSSA</text>
<text x="108.7" y="163.5">VDD</text>
<text x="115.9" y="162.4">144</text>
<text x="92.5" y="168.6">VDDA</text>
<text x="87.5" y="177.6">32</text>
<text x="92.5" y="178.7">VREF+</text>
<text x="105" y="176.2">VCAP_1</text>
<text x="105" y="178.7">VCAP_2</text>
<text x="115.9" y="175.1">71</text>
<text x="115.9" y="177.6">106</text>
</g>
<g font-size="1.8" fill="#008080">
<text x="139.7" y="19.2">DIN[0..7]</text>
<text x="194.3" y="24.3">DOUT[0..7]</text>
<text x="54.4" y="35.1">DIN0</text>
<text x="52.4" y="40.2">DOUT0</text>
<text x="54.4" y="37.7">DIN1</text>
<text x="98.8" y="37.7">DAC_CS#1</text>
<text x="29.2" y="45.3">DAC_CS_DUAL</text>
<text x="29.2" y="47.8">DAC_SCLK</text>
<text x="29.2" y="42.7">PWM#2</text>
<text x="96.5" y="45.3">DOUT4</text>
<text x="96.5" y="47.8">DOUT5</text>
<text x="178.4" y="42.7">OUT_FAULT</text>
<text x="212.1" y="47.8">SDIO_</text>
<text x="217.4" y="47.8">D2</text>
<text x="29.2" y="50.4">DAC_MISO</text>
<text x="29.2" y="52.9">DAC_MOSI</text>
<text x="96.5" y="50.4">DIN2</text>
<text x="96.5" y="52.9">DIN3</text>
<text x="178.4" y="50.4">DOUT2</text>
<text x="178.4" y="52.9">DOUT3</text>
<text x="196.2" y="52.3">IN_CTRL[0..7]</text>
<text x="212.1" y="50.4">SDIO_</text>
<text x="212.1" y="52.9">SDIO_</text>
<text x="217.4" y="50.4">D3</text>
<text x="217.4" y="52.9">CMD</text>
<text x="51.8" y="58">DOUT1</text>
<text x="100.4" y="55.4">SDIO_D0</text>
<text x="100.4" y="58">SDIO_D1</text>
<text x="178.4" y="58">IN_CTRL1</text>
<text x="212.1" y="58">SDIO_</text>
<text x="217.4" y="58">CLK</text>
<text x="99.2" y="65.6">SDIO_CLK</text>
<text x="100.4" y="60.5">SDIO_D2</text>
<text x="100.4" y="63">SDIO_D3</text>
<text x="123.2" y="65.6">SCLK</text>
<text x="123.2" y="63">NSS</text>
<text x="178.4" y="60.5">IN_CTRL2</text>
<text x="178.4" y="63">IN_CTRL3</text>
<text x="178.4" y="65.6">IN_CTRL4</text>
<text x="212.1" y="63">SDIO_</text>
<text x="212.1" y="65.6">SDIO_</text>
<text x="217.4" y="63">D0</text>
<text x="217.4" y="65.6">D1</text>
<text x="52.1" y="68.1">SWDIO</text>
<text x="52.1" y="70.7">SWCLK</text>
<text x="97.2" y="68.1">TEMP_SW#1</text>
<text x="97.2" y="70.7">TEMP_SW#2</text>
<text x="123.2" y="68.1">MISO</text>
<text x="123.2" y="70.7">MOSI</text>
<text x="178.4" y="68.1">IN_CTRL5</text>
<text x="178.4" y="70.7">IN_CTRL6</text>
<text x="212.1" y="70.7">SD_DETECT</text>
<text x="47" y="73.2">SD_DETECT</text>
<text x="97.1" y="73.2">DAC_ALARM</text>
<text x="118.1" y="72.6">VOLT_SW[0..3]</text>
<text x="51.8" y="78.3">DOUT6</text>
<text x="51.8" y="80.8">DOUT7</text>
<text x="98.6" y="83.4">SDIO_CMD</text>
<text x="113.7" y="80.2">CURR_SW[0..3]</text>
<text x="134.8" y="78.3">VOLT_SW0</text>
<text x="134.8" y="80.8">VOLT_SW1</text>
<text x="134.8" y="83.4">VOLT_SW2</text>
<text x="47" y="85.9">IN_CTRL7</text>
<text x="53.8" y="88.4">DIN4</text>
<text x="97.2" y="85.9">CURR_SW0</text>
<text x="97.2" y="88.4">CURR_SW1</text>
<text x="134.8" y="85.9">VOLT_SW3</text>
<text x="53.8" y="91">DIN5</text>
<text x="53.8" y="93.5">DIN6</text>
<text x="97.2" y="93.5">CURR_SW3</text>
<text x="97.2" y="91">CURR_SW2</text>
<text x="130.8" y="93.5">DAC_CS#2</text>
<text x="47" y="101.1">SLOW_DIN#1</text>
<text x="47" y="98.6">SLOW_DIN#0</text>
<text x="53.8" y="96.1">DIN7</text>
<text x="99.6" y="96.1">IN_CTRL0</text>
<text x="100.1" y="98.6">ADC_IRQ</text>
<text x="130.8" y="96.1">DAC_CLR#2</text>
<text x="130.8" y="98.6">DAC_CLR-SEL#2</text>
<text x="130.8" y="101.1">DAC_CLR#1</text>
<text x="47" y="106.2">OUT_EN</text>
<text x="47" y="103.7">IRQ</text>
<text x="103" y="106.2">SYNC</text>
<text x="130.8" y="103.7">DAC_CLR-SEL#1</text>
<text x="34.3" y="108.8">ADC_CS</text>
<text x="34.3" y="111.3">ADC_SCLK</text>
<text x="34.3" y="113.8">ADC_MISO</text>
<text x="101.6" y="108.8">PWM#1</text>
<text x="203.5" y="111.3">BOOT0</text>
<text x="203.6" y="108.8">RESET</text>
<text x="34.3" y="116.4">ADC_MOSI</text>
</g>
<g font-size="1.8" fill="#808080">
<text x="50.2" y="45.8">RN4-1</text>
<text x="50.2" y="48.3">RN4-2</text>
<text x="50.2" y="50.9">RN4-3</text>
<text x="50.2" y="53.4">RN4-4</text>
<text x="37.5" y="55.9">DR1206-33R-4/8</text>
<text x="52.7" y="109.3">RN5-1</text>
<text x="52.7" y="111.8">RN5-2</text>
<text x="52.7" y="114.3">RN5-3</text>
<text x="52.7" y="116.9">RN5-4</text>
<text x="50.1" y="162.3">BLM18AG102SH1D</text>
</g>
<g font-size="1.8" fill="#800000">
<text x="129.4" y="131.7">+</text>
<text x="19.1" y="189.4">Licensed under the TAPR Open Hardware License (www.tapr.org/OHL)</text>
<text x="19.1" y="191.3">More info at http://www.envox.hr/eez</text>
<text x="19.1" y="193.2">Repository: https://github.com/eez-open</text>
</g>
<text font-size="1.8" fill="#800080" x="134" y="134.1">Tant.</text>
</svg>
